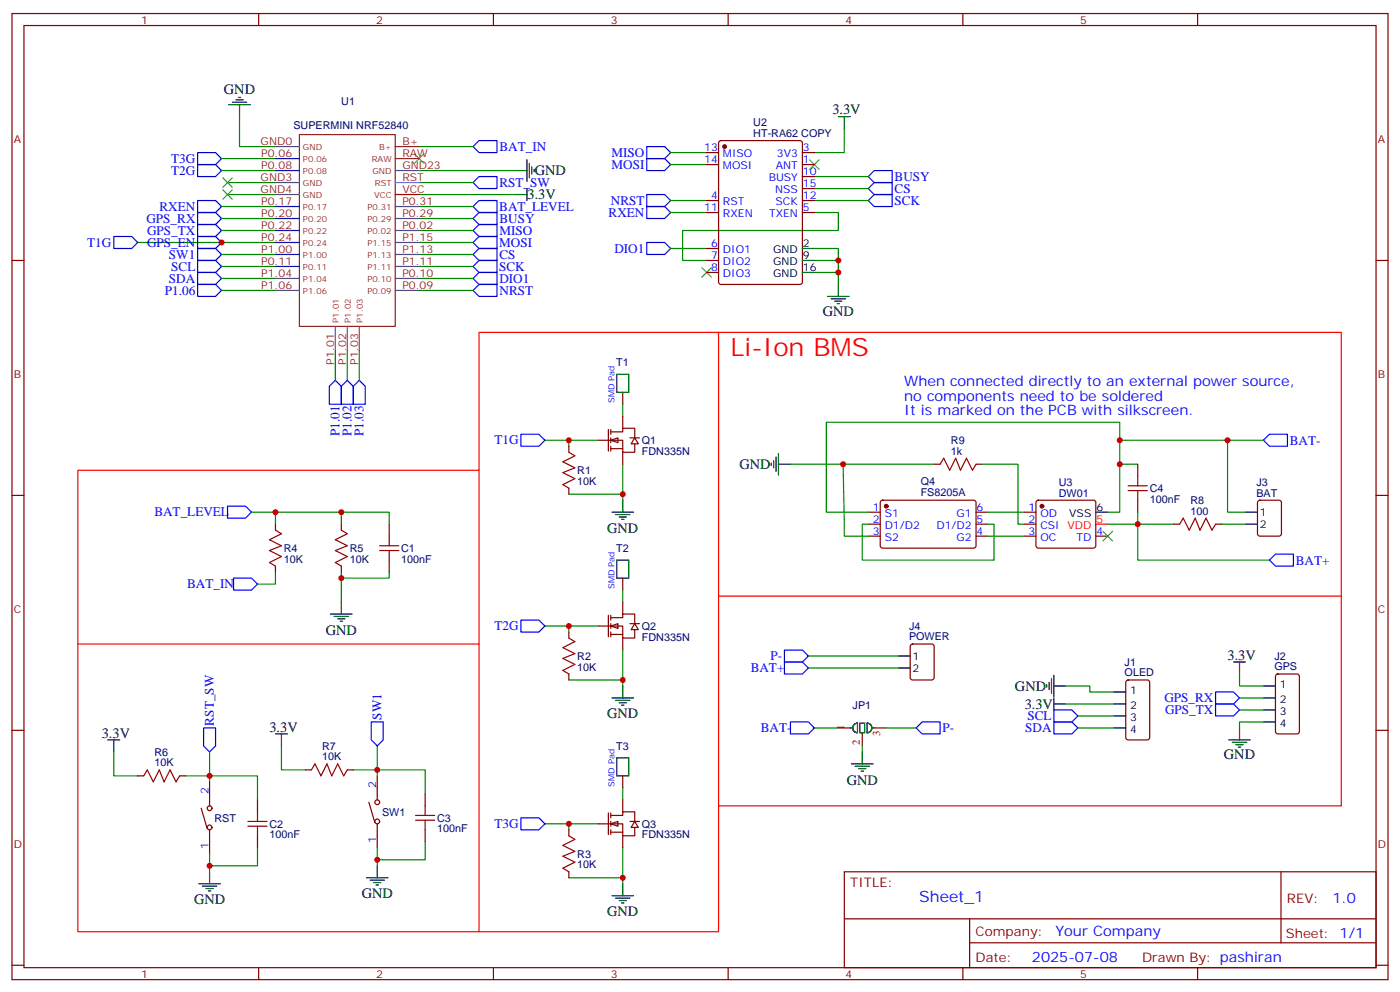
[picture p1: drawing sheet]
<svg xmlns="http://www.w3.org/2000/svg" width="412mm" height="292mm" viewBox="0 0 412 292" stroke-linecap="round" stroke-linejoin="round" font-family="sans-serif">
<g fill="none" stroke="#870000" stroke-width=".35">
<path d="M3.5 4h405.4v284.3h-405.4zM7.1 7.5h398.2v277.3h-398.2zM76.2 4v3.5M145.3 4v3.5M214.5 4v3.5M283.6 4v3.5M352.8 4v3.5M208.1 44.9h3.6M208.1 48.4h3.6M208.1 59h3.6M211.9 41.6l.5-.2h23.3l.6 .4 .1 41.2-.5 .7h-23.5l-.7-.4v-41.2zM236.4 44.9h3.5"/>
<path d="M236.4 48.4h3.5M236.4 59h3.5M236.4 55.5h3.5M236.4 52h3.5M3.5 76.7h3.6M208.1 76.7h3.6M208.1 62.5h3.6M208.1 73.1h3.6M236.4 62.5h3.5M405.3 76.7h3.6M208.1 80.2h3.6M183.4 115.5v3.5"/>
<path d="M3.5 145.8h3.6M405.3 145.8h3.6M183.4 170.1v3.6M3.5 214.9h3.6M331.8 200.3l.5-.2h5.7l.6 .5 .1 16.5-.5 .6-5.9 .1-.6-.5-.1-16.5zM405.3 214.9h3.6M59.3 237.9l1.7 6M61.7 230.1v7.1M108.7 236.1l1.7 6M111.1 228.4v7M183.4 228.4v3.5M61.7 244.2v7.1"/>
<path d="M111.1 242.5v7M248.7 256.6h156.6v28.2h-156.6zM377.3 256.6v20.9M248.7 270.4h156.5M285.6 277.5h119.6M285.6 270.4v14.1M3.5 284.1h3.6M76.2 284.8v3.5M145.3 284.8v3.5M214.5 284.8v3.5M283.6 284.8v3.5M352.8 284.8v3.5"/>
<path d="M405.3 284.1h3.6"/>
<circle cx="61.7" cy="237.9" r=".71"/>
<circle cx="111.1" cy="236.1" r=".71"/>
<circle cx="61.7" cy="243.5" r=".71"/>
<circle cx="111.1" cy="241.8" r=".71"/>
</g>
<g fill="none" stroke="#000" stroke-width=".35">
<path d="M67.4 30.8h6.3M68.4 30.1h4.3M69.5 29.4h2.1M70.2 28.7h.7M70.6 30.8v3.5M246.9 34.3h3.6M248.7 34.3v3.6M151.7 50.2h3.5M151.7 57.3h3.5M155.2 47v6.4M155.2 55.5v3.5M155.9 48.1v4.2"/>
<path d="M156.6 49.1v2.2M157.3 49.8v.8M236.4 76.7h3.5M236.4 73.1h3.5M236.4 80.2h3.5M243.8 87.2h6.3M244.8 87.9h4.3M245.9 88.7h2.1M246.6 89.4h.7M246.9 83.7v3.5M181.7 110.2h3.5v5.3h-3.5zM180.3 150.7h6.3"/>
<path d="M181.3 151.4h4.3M182.4 152.2h2.1M183.1 152.9h.7M183.4 147.2v3.5M100.5 177.2v3.5M181.7 164.9h3.5v5.2h-3.5zM97.4 180.7h6.3M98.4 181.4h4.3M99.5 182.1h2.1M100.2 182.8h.7M309.7 199.8v4.2M310.4 198.7v6.4"/>
<path d="M31.7 217.8h3.6M33.5 217.8v3.5M81.1 216h3.6M82.9 216v3.5M180.3 205.4h6.3M181.3 206.1h4.3M182.4 206.8h2.1M183.1 207.5h.7M183.4 201.9v3.5M308.3 201.5v.7M309 200.8v2.2M310.4 207.2h3.6"/>
<path d="M310.4 201.9h3.6M310.4 205.4v3.6M328.1 203.7h3.5M328.1 207.2h3.5M328.1 210.7h3.5M328.1 214.2h3.5M181.7 223.1h3.5v5.3h-3.5zM61.7 256.6v3.5M107.9 258.3h6.4M109 259h4.2M110.1 259.8h2.1M111.1 254.8v3.5"/>
<path d="M58.6 260.1h6.3M59.6 260.8h4.3M60.7 261.5h2.1M61.4 262.2h.7M110.8 260.5h.7M180.3 263.6h6.3M181.3 264.3h4.3M182.4 265h2.1M183.1 265.7h.7M183.4 260.1v3.5"/>
</g>
<path d="M65.6 52.3l2.8 2.8M65.6 55.8l2.8 2.9M68.4 52.3l-2.8 2.8M68.4 55.8l-2.8 2.9M122.1 45.3l2.8 2.8M124.9 45.3l-2.8 2.8M238.5 47l2.8 2.8M241.3 47l-2.8 2.8M206.7 78.8l2.8 2.8M209.5 78.8l-2.8 2.8" fill="none" stroke="#3c3" stroke-width=".35"/>
<g fill="none" stroke="#008700" stroke-width=".35">
<path d="M70.6 34.3v8.8h10.5M248.7 37.9v7h-8.8M65.3 50.2h15.8M65.3 46.7h15.8M67 53.7h14.1M67 57.3h14.1M123.5 53.7h15.8M123.5 57.3h28.2M123.5 50.2h28.2M123.5 43.1h15.8M197.6 59h10.5M197.6 44.9h10.5"/>
<path d="M197.6 48.4h10.5M239.9 59h15.9M239.9 52h15.9M239.9 55.5h15.9M65.3 78.4h15.8M65.3 60.8h15.8M123.5 78.4h15.8M123.5 60.8h15.8M123.5 74.9h15.8M123.5 71.4h15.8M123.5 67.8h15.8M123.5 64.3h15.8"/>
<path d="M197.6 73.1h10.5M197.6 62.5h10.5M239.9 73.1h7v10.6M239.9 62.5h7v5.3h-45.8v8.9h7M239.9 76.7h7M65.3 82h15.8M123.5 82h15.8M123.5 85.5h15.8M239.9 80.2h7M183.4 119v3.5M160.5 129.6h15.9M167.6 129.6v1.7"/>
<path d="M183.4 136.6v10.6M74.1 150.7h7v3.6M81.1 150.7h19.4v3.6M100.5 150.7h14.2v3.6M167.6 145.5h15.8M81.1 168.4v3.5h-5.3M100.5 168.4v8.8M114.7 168.4v1.7h-14.2M183.4 173.7v3.5M160.5 184.3h15.9M167.6 184.3v1.7M183.4 191.3v10.6"/>
<path d="M82.9 219.5v7.1h7.1M111.1 219.5v8.9M167.6 200.1h15.8M314 201.9h7v1.8h7.1M314 207.2h14.1M317.5 210.7h10.6M317.5 214.2h10.6M33.5 221.3v7.1h7.1M54.7 228.4h7v1.7M61.7 221.3v7.1h14.1v7M104.1 226.6h21.1v7M183.4 231.9v3.5"/>
<path d="M61.7 251.3v3.5M75.8 249.5v5.3h-14.1v1.8M125.2 247.8v5.2h-14.1v1.8M160.5 242.5h15.9M167.6 242.5v1.7M167.6 258.3h15.8M183.4 249.5v10.6"/>
</g>
<g fill="none" stroke="#00f" stroke-width=".35">
<path d="M58.2 44.9h5.3l1.8 1.8-1.8 1.7h-5.3zM58.2 48.4h5.3l1.8 1.8-1.8 1.8h-5.3zM58.2 59h5.3l1.8 1.8-1.8 1.7h-5.3zM139.3 53.7l1.8-1.7h5.3v3.5h-5.3zM141.1 41.4h5.3v3.5h-5.3l-1.8-1.8zM190.5 57.3h5.3l1.8 1.7-1.8 1.8h-5.3zM190.5 43.1h5.3l1.8 1.8-1.8 1.8h-5.3zM190.5 46.7h5.3l1.8 1.7-1.8 1.8h-5.3zM255.8 52l1.7-1.8h5.3v3.5h-5.3zM255.8 59l1.7-1.7h5.3v3.5h-5.3zM255.8 55.5l1.7-1.8h5.3v3.6h-5.3zM58.2 73.1h5.3l1.8 1.8-1.8 1.8h-5.3z"/>
<path d="M58.2 76.7h5.3l1.8 1.7-1.8 1.8h-5.3zM139.3 60.8l1.8-1.8h5.3v3.5h-5.3zM139.3 64.3l1.8-1.8h5.3v3.6h-5.3zM139.3 67.8l1.8-1.7h5.3v3.5h-5.3zM139.3 71.4l1.8-1.8h5.3v3.5h-5.3zM139.3 74.9l1.8-1.8h5.3v3.6h-5.3zM139.3 78.4l1.8-1.7h5.3v3.5h-5.3zM190.5 71.4h5.3l1.8 1.7-1.8 1.8h-5.3zM190.5 60.8h5.3l1.8 1.7-1.8 1.8h-5.3zM58.2 80.2h5.3l1.8 1.8-1.8 1.7h-5.3zM139.3 82l1.8-1.8h5.3v3.5h-5.3zM139.3 85.5l1.8-1.8h5.3v3.5h-5.3z"/>
<path d="M153.5 127.8h5.2l1.8 1.8-1.8 1.7h-5.2zM67 149h5.3l1.8 1.7-1.8 1.8h-5.3zM68.8 170.1h5.3l1.7 1.8-1.7 1.8h-5.3zM153.5 182.5h5.2l1.8 1.8-1.8 1.7h-5.2zM60 214.2h3.5v5.3l-1.8 1.8-1.7-1.8zM109.4 212.5h3.5v5.3l-1.8 1.7-1.7-1.7zM310.4 212.5h5.3l1.8 1.7-1.8 1.8h-5.3zM310.4 209h5.3l1.8 1.7-1.8 1.8h-5.3zM153.5 240.7h5.2l1.8 1.8-1.8 1.7h-5.2z"/>
</g>
<circle cx="213.4" cy="43.1" r=".53" fill="#870000" stroke="#870000" stroke-width=".35"/>
<g fill="#fff" stroke="#870000" stroke-width=".35">
<path d="M179.9 129.6l2.1-.7v1.4z"/>
<path d="M187 128.9l1 1.7h-2.1z"/>
</g>
<path d="M176.4 129.6h7v3.5h3.6v-2.5M179.2 126.4v6.4M179.9 127.1h3.5v-1.1h3.6v2.9M179.9 132h3.5M179.9 126.4v1.4M179.9 128.9v1.4M179.9 131.3v1.5M183.4 122.5v3.5M183.4 133.1v3.5M185.6 128.9h2.8" fill="none" stroke="#870000" stroke-width=".35"/>
<g fill="#fff" stroke="#870000" stroke-width=".35">
<path d="M179.9 184.3l2.1-.7v1.4z"/>
<path d="M187 183.6l1 1.7h-2.1z"/>
</g>
<path d="M183.4 177.2v3.5M176.4 184.3h7v3.5h3.6v-2.5M179.2 181.1v6.3M179.9 181.8h3.5v-1.1h3.6v2.9M179.9 186.7h3.5M179.9 181.1v1.4M179.9 183.6v1.4M179.9 186v1.4M183.4 187.8v3.5M185.6 183.6h2.8" fill="none" stroke="#870000" stroke-width=".35"/>
<path d="M358.1 207.2h5.3l1.7 1.8-1.7 1.7h-5.3zM358.1 203.7h5.3l1.7 1.7-1.7 1.8h-5.3z" fill="none" stroke="#00f" stroke-width=".35"/>
<g fill="#fff" stroke="#870000" stroke-width=".35">
<path d="M179.9 242.5l2.1-.7v1.4z"/>
<path d="M187 241.8l1 1.7h-2.1z"/>
</g>
<g fill="none" stroke="#870000" stroke-width=".35">
<path d="M167.6 131.3v1.8M275.2 136.6h1.7M287.5 136.6h1.8M335.1 136.6v3.6M81.1 154.3v1.7M100.5 154.3v1.7M114.7 154.3v3.5M167.6 143.7v1.8M255.8 150.7h3.5M255.8 154.3h3.5M255.8 157.8h3.5M259.5 147.4l.5-.2 27.1 .1 .4 .6-.1 13-.6 .4h-27.1l-.4-.7v-12.7z"/>
<path d="M287.5 150.7h3.5M287.5 154.3h3.5M287.5 157.8h3.5M301.6 150.7h3.6M301.6 154.3h3.6M301.6 157.8h3.6M305.4 147.4l.5-.2h16.2l.5 .2 .2 .5v12.7l-.2 .5-.5 .2h-16.2l-.5-.2-.2-.5v-12.7zM322.8 157.8h3.5M335.1 147.2v3.5M345.7 154.3h1.8M358.1 154.3h1.7M370.7 147.4l.4-.2h5.7l.6 .4 .1 9.5-.5 .6-5.9 .1-.6-.5-.1-9.4z"/>
<path d="M81.1 166.6v1.8M100.5 166.6v1.8M114.7 164.9v3.5M167.6 186v1.8M167.6 198.4v1.7M268.3 189.8l.5-.3h5.7l.6 .5 .1 9.4-.5 .7h-5.9l-.6-.4-.1-9.4zM375.9 198.6l.5-.2h5.7l.6 .4 .1 16.5-.5 .7h-5.9l-.6-.5-.1-16.4zM40.6 228.4h1.7M52.9 228.4h1.8M75.8 235.4v3.5M90 226.6h1.7M102.3 226.6h1.8"/>
<path d="M125.2 233.6v3.6M179.2 239.3v6.3M179.9 240h3.5v-1.1h3.6v2.9M179.9 239.3v1.4M183.4 235.4v3.5M75.8 246v3.5M125.2 244.2v3.6M167.6 244.2v1.8M167.6 256.6v1.7M176.4 242.5h7v3.5h3.6v-2.5M179.9 244.9h3.5M179.9 241.8v1.4"/>
<path d="M179.9 244.2v1.4M183.4 246v3.5M185.6 241.8h2.8"/>
</g>
<g fill="#870000" stroke="#870000" stroke-width=".35">
<circle cx="306.9" cy="149" r=".53"/>
<circle cx="261.1" cy="149" r=".53"/>
</g>
<path d="M211.7 97.8v176.4h-188.8v-135.8h118.2v-40.6h254v139.4h-183.4M141.1 138.4v135.8M322.8 154.3h3.5M211.7 175.4h183.4M22.9 189.5h118.2" fill="none" stroke="#f00" stroke-width=".35"/>
<g fill="none" stroke="#000" stroke-width=".35">
<path d="M227.2 136.3v.7M227.9 135.6v2.1M228.6 134.5v4.2M229.3 136.6h3.5M229.3 133.5v6.3M322.8 150.7h3.5M366.9 150.7h3.5M366.9 154.3h3.5M264.6 193.1h3.5M264.6 196.6h3.5M363.4 194.8h3.5M365.1 194.8v3.6"/>
<path d="M250.5 214.2h.7M251.4 213.4l1.2-.6v2.9a1.41 1.41 0 0 1-1.3-.8 1.41 1.41 0 0 1 .1-1.5zM253.3 212.8h1.4v2.9h-1.4zM254 215.7v.3M255.4 212.8a1.41 1.41 0 0 1 1.4 1.4 1.41 1.41 0 0 1-1.4 1.5zM256.8 214.2h.7M361.9 217.8h6.4M363 218.5h4.2M364.1 219.2h2.1M364.8 219.9h.7M365.1 214.2v3.6M372.2 201.9h3.5"/>
<path d="M372.2 205.4h3.5M372.2 209h3.5M372.2 212.5h3.5M250.8 224.8h6.4M251.9 225.5h4.2M252.9 226.2h2.2M253.6 226.9h.8M254 221.3v3.5"/>
</g>
<g fill="none" stroke="#008700" stroke-width=".35">
<path d="M40.6 71.4h40.5M65.3 67.8h15.8M65.3 64.3h15.8M65.3 74.9h15.8M65.3 85.5h15.8M98.8 103.1v8.8M102.3 103.1v8.8M105.8 103.1v8.8M232.8 136.6h42.4M248.4 136.6l.3 21.2h7.1M289.3 136.6h10.6v17.7h1.7M329.8 129.6v21.1h-3.5"/>
<path d="M329.8 136.6h5.3M361.6 129.6h10.6M255.8 154.3h-1.8v10.6h38.8v-10.6h-1.8M255.8 150.7h-12.4v-26.4h86.4v5.3h31.8v21.1h5.3M291 150.7h10.6M291 157.8h10.6M326.3 154.3h19.4M335.1 150.7v14.2h38.8M359.8 154.3h7.1M238.1 196.6h26.5M238.1 193.1h26.5M365.1 198.4v3.5h7.1"/>
<path d="M239.9 214.2h7M254 219.5v1.8M261.1 214.2h8.8M365.1 209h7.1M365.1 205.4h7.1M372.2 212.5h-7.1v1.7M111.1 249.5v3.5"/>
</g>
<path d="M246.9 214.2h3.6M254 216v3.5M257.5 214.2h3.6" fill="none" stroke="#850000" stroke-width=".35"/>
<g fill="none" stroke="#a10000" stroke-width=".35">
<path d="M167.6 133.1l1.7 1.1-3.5 1.7 3.5 1.8-3.5 1.4 3.5 1.8-3.5 1.7 1.8 1.1M276.9 136.6l1.1-1.7 1.8 3.5 1.7-3.5 1.4 3.5 1.8-3.5 1.8 3.5 1-1.8M81.1 156l1.8 1.1-3.5 1.8 3.5 1.7-3.5 1.4 3.5 1.8-3.5 1.8 1.7 1M100.5 156l1.8 1.1-3.5 1.8 3.5 1.7-3.5 1.4 3.5 1.8-3.5 1.8 1.7 1M114.7 157.8v2.8M332.3 144.4h5.7M332.3 143h5.7M335.1 140.2v2.8M335.1 144.4v2.8M347.5 154.3l1-1.8 1.8 3.5 1.8-3.5 1.4 3.5 1.7-3.5 1.8 3.5 1.1-1.7M111.8 162h5.7M111.8 160.6h5.7"/>
<path d="M114.7 162v2.9M167.6 187.8l1.7 1-3.5 1.8 3.5 1.8-3.5 1.4 3.5 1.7-3.5 1.8 1.8 1.1M42.3 228.4l1.1-1.8 1.8 3.5 1.7-3.5 1.4 3.5 1.8-3.5 1.8 3.5 1-1.7M75.8 238.9v2.9M91.7 226.6l1.1-1.8 1.7 3.6 1.8-3.6 1.4 3.6 1.8-3.6 1.7 3.6 1.1-1.8M122.4 240h5.7M125.2 237.2v2.8M73 243.2h5.7M73 241.8h5.7M75.8 243.2v2.8M122.4 241.4h5.7M125.2 241.4v2.8"/>
<path d="M167.6 246l1.7 1.1-3.5 1.7 3.5 1.8-3.5 1.4 3.5 1.8-3.5 1.7 1.8 1.1"/>
</g>
<path d="M324.9 156.4l2.8 2.8M327.7 156.4l-2.8 2.8" fill="none" stroke="#3c3" stroke-width=".35"/>
<g fill="none" stroke="#00f" stroke-width=".35">
<path d="M33.5 69.6h5.3l1.8 1.8-1.8 1.7h-5.3zM58.2 66.1h5.3l1.8 1.7-1.8 1.8h-5.3zM58.2 62.5h5.3l1.8 1.8-1.8 1.8h-5.3zM58.2 69.6h5.3l1.8 1.8-1.8 1.7h-5.3zM58.2 83.7h5.3l1.8 1.8-1.8 1.7h-5.3zM98.8 111.9l1.7 1.8v5.3h-3.5v-5.3zM102.3 111.9l1.8 1.8v5.3h-3.6v-5.3zM105.8 111.9l1.8 1.8v5.3h-3.5v-5.3zM373.9 127.8h5.3v3.5h-5.3l-1.7-1.7zM373.9 164.9l1.8-1.8h5.3v3.5h-5.3zM231.1 191.3h5.3l1.7 1.8-1.7 1.7h-5.3zM231.1 194.8h5.3l1.7 1.8-1.7 1.8h-5.3z"/>
<path d="M232.8 212.5h5.3l1.8 1.7-1.8 1.8h-5.3zM269.9 214.2l1.7-1.7h5.3v3.5h-5.3z"/>
</g>
<path d="M88.2 39.6h28.2v56.5h-28.2zM116.4 46.7h7.1M116.4 43.1h7.1" fill="none" stroke="#8c2424" stroke-width=".35"/>
<path d="M81.1 53.7h7.1M81.1 57.3h7.1M81.1 43.1h7.1M116.4 50.2h7.1" fill="none" stroke="#666" stroke-width=".35"/>
<path d="M116.4 53.7h7.1" fill="none" stroke="#0cf" stroke-width=".35"/>
<path d="M116.4 57.3h7.1" fill="none" stroke="#900" stroke-width=".35"/>
<g fill="none" stroke="#909" stroke-width=".35">
<path d="M116.4 71.4h7.1M116.4 60.8h7.1M116.4 74.9h7.1M116.4 64.3h7.1M116.4 78.4h7.1M116.4 67.8h7.1M81.1 85.5h7.1M81.1 82h7.1M98.8 96.1v7M102.3 96.1v7M105.8 96.1v7M116.4 85.5h7.1"/>
<path d="M116.4 82h7.1"/>
</g>
<path d="M81.1 50.2h7.1M81.1 46.7h7.1M81.1 60.8h7.1M81.1 64.3h7.1M81.1 67.8h7.1M81.1 71.4h7.1M81.1 74.9h7.1M81.1 78.4h7.1" fill="none" stroke="#009" stroke-width=".35"/>
<g fill="#c00">
<circle cx="246.9" cy="76.7" r=".88"/>
<circle cx="246.9" cy="80.2" r=".88"/>
<circle cx="183.4" cy="145.5" r=".88"/>
<circle cx="167.6" cy="129.6" r=".88"/>
<circle cx="167.6" cy="184.3" r=".88"/>
<circle cx="183.4" cy="200.1" r=".88"/>
<circle cx="167.6" cy="242.5" r=".88"/>
<circle cx="183.4" cy="258.3" r=".88"/>
<circle cx="81.1" cy="150.7" r=".88"/>
<circle cx="100.5" cy="150.7" r=".88"/>
<circle cx="100.5" cy="170.1" r=".88"/>
<circle cx="61.7" cy="228.4" r=".88"/>
<circle cx="61.7" cy="254.8" r=".88"/>
<circle cx="111.1" cy="226.6" r=".88"/>
<circle cx="111.1" cy="253" r=".88"/>
<circle cx="329.8" cy="136.6" r=".88"/>
<circle cx="335.1" cy="154.3" r=".88"/>
<circle cx="65.3" cy="71.4" r=".88"/>
<circle cx="248.4" cy="136.6" r=".88"/>
<circle cx="329.8" cy="129.6" r=".88"/>
<circle cx="361.6" cy="129.6" r=".88"/>
</g>
<text font-size="7.4" fill="#f00" x="215.2" y="104.9">Li-Ion BMS</text>
<text font-size="4.6" fill="#00f" x="270.8" y="265.6">Sheet_1</text>
<g font-size="4.2">
<text x="66" y="27.5">GND</text>
<text x="245.2" y="33.6">3.3V</text>
<text x="157.5" y="51.6">GND</text>
<text x="155.4" y="58.6">3.3V</text>
<text x="242.4" y="92.9">GND</text>
<text x="217.8" y="138">GND</text>
<text x="178.9" y="156.8">GND</text>
<text x="96" y="186.8">GND</text>
<text x="361.6" y="194.1">3.3V</text>
<text x="299" y="203.3">GND</text>
<text x="301.8" y="208.6">3.3V</text>
<text x="79.4" y="215.3">3.3V</text>
<text x="178.9" y="211.5">GND</text>
<text x="30" y="217.1">3.3V</text>
<text x="360.5" y="223.4">GND</text>
<text x="249.4" y="230.9">GND</text>
<text x="57.1" y="266.2">GND</text>
<text x="106.5" y="264.4">GND</text>
<text x="178.9" y="269.7">GND</text>
</g>
<g font-size="4.2" fill="#00f">
<text x="266.3" y="113.7">When connected directly to an external power source,</text>
<text x="266.3" y="117.9">no components need to be soldered</text>
<text x="266.3" y="122.2">It is marked on the PCB with silkscreen.</text>
<text x="392.5" y="265.8">1.0</text>
<text x="310.9" y="275.4">Your Company</text>
<text x="304" y="283.2">2025-07-08</text>
</g>
<g font-size="3.9" fill="#00f">
<text x="50.4" y="47.9">T3G</text>
<text x="147.1" y="44.4">BAT_IN</text>
<text x="180.1" y="46.1">MISO</text>
<text x="50.4" y="51.4">T2G</text>
<text x="180.1" y="49.7">MOSI</text>
<text x="263.5" y="53.3">BUSY</text>
<text x="147.1" y="55">RST_SW</text>
<text x="263.5" y="56.8">CS</text>
<text x="43.1" y="65.6">GPS_RX</text>
<text x="47" y="62">RXEN</text>
<text x="147.1" y="62">BAT_LEVEL</text>
<text x="147.1" y="65.6">BUSY</text>
<text x="179.3" y="63.8">RXEN</text>
<text x="179.9" y="60.3">NRST</text>
<text x="263.5" y="60.3">SCK</text>
<text x="43.3" y="69.1">GPS_TX</text>
<text x="147.1" y="69.2">MISO</text>
<text x="25.7" y="72.6">T1G</text>
<text x="43.3" y="72.6">GPS_EN</text>
<text x="49.8" y="76.1">SW1</text>
<text x="147.1" y="72.7">MOSI</text>
<text x="147.1" y="76.2">CS</text>
<text x="181" y="74.4">DIO1</text>
<text x="49.8" y="83.2">SDA</text>
<text x="50.4" y="79.7">SCL</text>
<text x="147" y="79.7">SCK</text>
<text x="147.1" y="83.2">DIO1</text>
<text x="48.6" y="86.7">P1.06</text>
<text x="147.2" y="86.8">NRST</text>
<text x="100" y="128.4" transform="rotate(-90 100 128.4)">P1.01</text>
<text x="103.6" y="128.4" transform="rotate(-90 103.6 128.4)">P1.02</text>
<text x="107.1" y="128.4" transform="rotate(-90 107.1 128.4)">P1.03</text>
<text x="145.7" y="130.8">T1G</text>
<text x="379.9" y="130.9">BAT-</text>
<text x="45.5" y="152">BAT_LEVEL</text>
<text x="381.7" y="166.2">BAT+</text>
<text x="55.1" y="173.2">BAT_IN</text>
<text x="145.7" y="185.5">T2G</text>
<text x="221.1" y="197.8">BAT+</text>
<text x="226.9" y="194.3">P-</text>
<text x="343" y="206.7">GPS_RX</text>
<text x="63" y="213.6" transform="rotate(-90 63 213.6)">RST_SW</text>
<text x="112.4" y="211.8" transform="rotate(-90 112.4 211.8)">SW1</text>
<text x="224.1" y="215.5">BAT-</text>
<text x="277.6" y="215.5">P-</text>
<text x="302" y="215.5">SDA</text>
<text x="302.7" y="211.9">SCL</text>
<text x="343.2" y="210.2">GPS_TX</text>
<text x="145.7" y="243.7">T3G</text>
</g>
<g font-size="3.9" fill="#800">
<text x="250.5" y="261.2">TITLE:</text>
<text x="379.1" y="265.8">REV:</text>
<text x="287.4" y="275.4">Company:</text>
<text x="378.7" y="276">Sheet: 1/1</text>
<text x="287.4" y="283">Date:</text>
<text x="336.4" y="283.1">Drawn By: pashiran</text>
</g>
<g font-size="3.2" fill="#800">
<text x="41.6" y="7">1</text>
<text x="110.8" y="7">2</text>
<text x="179.9" y="7">3</text>
<text x="249.1" y="7">4</text>
<text x="318.2" y="7">5</text>
<text x="4.1" y="42.1">A</text>
<text x="405.9" y="42.1">A</text>
<text x="4.1" y="111.2">B</text>
<text x="405.9" y="111.2">B</text>
<text x="4.1" y="180.4">C</text>
<text x="405.9" y="180.4">C</text>
<text x="4.1" y="249.5">D</text>
<text x="405.9" y="249.5">D</text>
<text x="41.6" y="287.8">1</text>
<text x="110.8" y="287.8">2</text>
<text x="179.9" y="287.8">3</text>
<text x="249.1" y="287.8">4</text>
<text x="318.2" y="287.8">5</text>
</g>
<g font-size="3.2" fill="#000080">
<text x="100.5" y="30.8">U1</text>
<text x="86.4" y="37.9">SUPERMINI NRF52840</text>
<text x="221.9" y="40.2">HT-RA62 COPY</text>
<text x="221.9" y="37">U2</text>
<text x="181.5" y="107.8">T1</text>
<text x="189.1" y="130.7">Q1</text>
<text x="280.1" y="130.6">R9</text>
<text x="189.1" y="133.9">FDN335N</text>
<text x="280.1" y="133.8">1k</text>
<text x="170" y="142.7">10K</text>
<text x="170" y="139.5">R1</text>
<text x="271.2" y="142.9">Q4</text>
<text x="311.9" y="143">U3</text>
<text x="370.1" y="143">J3</text>
<text x="271.2" y="146">FS8205A</text>
<text x="311.9" y="146.2">DW01</text>
<text x="338.7" y="148">100nF</text>
<text x="338.7" y="144.8">C4</text>
<text x="350.7" y="148.3">R8</text>
<text x="370.1" y="146.2">BAT</text>
<text x="350.7" y="151.4">100</text>
<text x="83.6" y="165.6">10K</text>
<text x="83.6" y="162.4">R4</text>
<text x="103" y="165.6">10K</text>
<text x="103" y="162.4">R5</text>
<text x="118.2" y="165.6">100nF</text>
<text x="118.2" y="162.5">C1</text>
<text x="181.5" y="162.5">T2</text>
<text x="189.1" y="185.4">Q2</text>
<text x="267.8" y="185.3">J4</text>
<text x="189.1" y="188.6">FDN335N</text>
<text x="267.8" y="188.5">POWER</text>
<text x="170" y="197.4">10K</text>
<text x="170" y="194.2">R2</text>
<text x="331.3" y="195.9">J1</text>
<text x="375.4" y="197.3">GPS</text>
<text x="375.4" y="194.2">J2</text>
<text x="331.3" y="199.1">OLED</text>
<text x="251.2" y="208.6">JP1</text>
<text x="94.9" y="220.6">R7</text>
<text x="181.5" y="220.7">T3</text>
<text x="45.5" y="225.5">10K</text>
<text x="45.5" y="222.4">R6</text>
<text x="94.9" y="223.8">10K</text>
<text x="63.1" y="241.8">RST</text>
<text x="79.4" y="243.6">C2</text>
<text x="112.5" y="240.1">SW1</text>
<text x="128.8" y="245">100nF</text>
<text x="128.8" y="241.8">C3</text>
<text x="189.1" y="243.6">Q3</text>
<text x="79.4" y="246.8">100nF</text>
<text x="189.1" y="246.8">FDN335N</text>
<text x="170" y="255.6">10K</text>
<text x="170" y="252.4">R3</text>
</g>
<g font-size="3.2" fill="#8d2323">
<text x="76.8" y="42.8">GND0</text>
<text x="77" y="46.3">P0.06</text>
<text x="118.5" y="46.3">RAW</text>
<text x="118.5" y="42.8">B+</text>
<text x="76.8" y="53.4">GND3</text>
<text x="77" y="49.8">P0.08</text>
<text x="118.5" y="49.8">GND23</text>
<text x="118.5" y="53.4">RST</text>
<text x="76.8" y="56.9">GND4</text>
<text x="118.5" y="56.9">VCC</text>
<text x="77" y="60.4">P0.17</text>
<text x="77" y="64">P0.20</text>
<text x="118.5" y="60.4">P0.31</text>
<text x="118.5" y="64">P0.29</text>
<text x="77" y="67.5">P0.22</text>
<text x="77" y="71">P0.24</text>
<text x="118.5" y="71">P1.15</text>
<text x="118.5" y="67.5">P0.02</text>
<text x="77" y="74.5">P1.00</text>
<text x="118.5" y="74.5">P1.13</text>
<text x="77" y="81.6">P1.04</text>
<text x="77" y="78.1">P0.11</text>
<text x="118.5" y="78.1">P1.11</text>
<text x="118.5" y="81.6">P0.10</text>
<text x="77" y="85.1">P1.06</text>
<text x="118.5" y="85.1">P0.09</text>
<text x="98.4" y="107.3" transform="rotate(-90 98.4 107.3)">P1.01</text>
<text x="102" y="107.3" transform="rotate(-90 102 107.3)">P1.02</text>
<text x="105.5" y="107.3" transform="rotate(-90 105.5 107.3)">P1.03</text>
</g>
<g font-size="3.2" fill="#00f">
<text x="207.5" y="44.6">13</text>
<text x="213" y="46.3">MISO</text>
<text x="228.9" y="46.3">3V3</text>
<text x="236.5" y="44.6">3</text>
<text x="207.5" y="48.1">14</text>
<text x="213" y="49.8">MOSI</text>
<text x="226.4" y="53.4">BUSY</text>
<text x="228.6" y="49.8">ANT</text>
<text x="236.5" y="51.6">10</text>
<text x="236.5" y="48.1">1</text>
<text x="209.5" y="58.7">4</text>
<text x="228.3" y="56.9">NSS</text>
<text x="236.5" y="58.7">12</text>
<text x="236.5" y="55.1">15</text>
<text x="207.5" y="62.2">11</text>
<text x="213" y="60.4">RST</text>
<text x="213" y="64">RXEN</text>
<text x="226.5" y="64">TXEN</text>
<text x="228.5" y="60.4">SCK</text>
<text x="236.5" y="62.2">5</text>
<text x="209.5" y="72.8">6</text>
<text x="209.5" y="76.3">7</text>
<text x="213" y="74.5">DIO1</text>
<text x="209.5" y="79.8">8</text>
<text x="213" y="78.1">DIO2</text>
<text x="213" y="81.6">DIO3</text>
<text x="257.1" y="150.4">1</text>
<text x="257.1" y="153.9">2</text>
<text x="260.6" y="152.2">S1</text>
<text x="260.6" y="155.7">D1/D2</text>
<text x="275.8" y="155.7">D1/D2</text>
<text x="281.7" y="152.2">G1</text>
<text x="287.7" y="153.9">5</text>
<text x="287.7" y="150.4">6</text>
<text x="303" y="150.4">1</text>
<text x="303" y="153.9">2</text>
<text x="306.5" y="152.2">OD</text>
<text x="306.5" y="155.7">CSI</text>
<text x="257.1" y="157.4">3</text>
<text x="260.6" y="159.2">S2</text>
<text x="281.7" y="159.2">G2</text>
<text x="287.7" y="157.4">4</text>
<text x="303" y="157.4">3</text>
<text x="306.5" y="159.2">OC</text>
<text x="317.1" y="159.2">TD</text>
<text x="323" y="157.4">4</text>
<text x="61.4" y="233.6" transform="rotate(-90 61.4 233.6)">2</text>
<text x="110.8" y="231.9" transform="rotate(-90 110.8 231.9)">2</text>
<text x="61.4" y="249.8" transform="rotate(-90 61.4 249.8)">1</text>
<text x="110.8" y="248" transform="rotate(-90 110.8 248)">1</text>
</g>
<g font-size="3.2">
<text x="227.8" y="74.5">GND</text>
<text x="236.5" y="76.3">9</text>
<text x="236.5" y="72.8">2</text>
<text x="227.8" y="81.6">GND</text>
<text x="227.8" y="78.1">GND</text>
<text x="236.5" y="79.8">16</text>
<text x="315" y="152.2">VSS</text>
<text x="323" y="150.4">6</text>
<text x="371.1" y="151.8">1</text>
<text x="371.1" y="155.3">2</text>
<text x="268.8" y="194.1">1</text>
<text x="268.8" y="197.7">2</text>
<text x="377" y="202.6">1</text>
<text x="332.9" y="204.4">1</text>
<text x="332.9" y="208.6">2</text>
<text x="377" y="206.8">2</text>
<text x="332.9" y="212.1">3</text>
<text x="332.9" y="215.7">4</text>
<text x="377" y="210.4">3</text>
<text x="377" y="213.9">4</text>
</g>
<g font-size="3.2" fill="#f00">
<text x="314.4" y="155.7">VDD</text>
<text x="323" y="153.9">5</text>
</g>
<g font-size="3.2" fill="#840000">
<text x="248.7" y="214.9" transform="rotate(-90 248.7 214.9)">1</text>
<text x="253.3" y="219.4" transform="rotate(-90 253.3 219.4)">2</text>
<text x="259.3" y="216.5" transform="rotate(-90 259.3 216.5)">3</text>
</g>
<g font-size="2.5" fill="#8d2323">
<text x="89.3" y="44.2">GND</text>
<text x="89.3" y="47.7">P0.06</text>
<text x="109.5" y="47.7">RAW</text>
<text x="111.6" y="44.2">B+</text>
<text x="89.3" y="51.3">P0.08</text>
<text x="109.7" y="51.3">GND</text>
<text x="89.3" y="54.8">GND</text>
<text x="89.3" y="58.3">GND</text>
<text x="110.2" y="58.3">VCC</text>
<text x="110.4" y="54.8">RST</text>
<text x="89.3" y="61.8">P0.17</text>
<text x="89.3" y="65.4">P0.20</text>
<text x="108.3" y="61.8">P0.31</text>
<text x="108.3" y="65.4">P0.29</text>
<text x="89.3" y="68.9">P0.22</text>
<text x="108.3" y="68.9">P0.02</text>
<text x="89.3" y="72.4">P0.24</text>
<text x="89.3" y="76">P1.00</text>
<text x="108.3" y="72.4">P1.15</text>
<text x="108.3" y="76">P1.13</text>
<text x="89.3" y="83">P1.04</text>
<text x="89.3" y="79.5">P0.11</text>
<text x="108.3" y="79.5">P1.11</text>
<text x="108.3" y="83">P0.10</text>
<text x="89.3" y="86.5">P1.06</text>
<text x="108.3" y="86.5">P0.09</text>
<text x="99.8" y="95" transform="rotate(-90 99.8 95)">P1.01</text>
<text x="103.4" y="95" transform="rotate(-90 103.4 95)">P1.02</text>
<text x="106.9" y="95" transform="rotate(-90 106.9 95)">P1.03</text>
</g>
<g font-size="2.5" fill="#00f">
<text x="181" y="118.6" transform="rotate(-90 181 118.6)">SMD Pad</text>
<text x="181" y="173.3" transform="rotate(-90 181 173.3)">SMD Pad</text>
<text x="181" y="231.5" transform="rotate(-90 181 231.5)">SMD Pad</text>
</g>
</svg>
